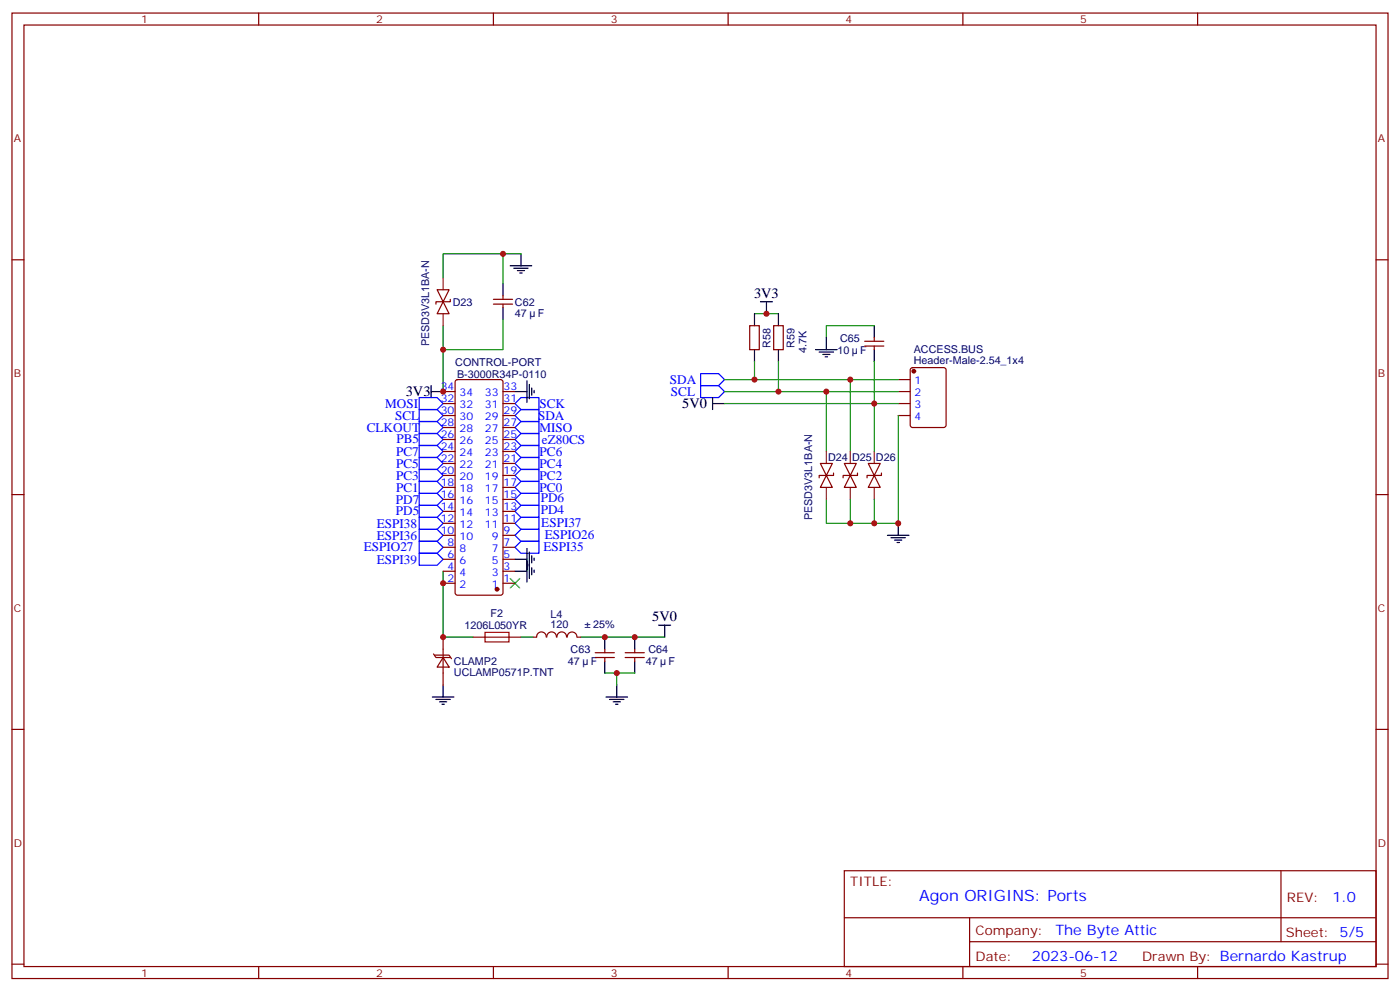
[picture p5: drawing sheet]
<svg xmlns="http://www.w3.org/2000/svg" width="412mm" height="292mm" viewBox="0 0 412 292" stroke-linecap="round" stroke-linejoin="round" font-family="sans-serif">
<g fill="none" stroke="#870000" stroke-width=".35">
<path d="M3.5 3.8h405.4v284.4h-405.4zM7.1 7.4h398.2v277.3h-398.2zM76.2 3.8v3.6M145.3 3.8v3.6M214.5 3.8v3.6M283.6 3.8v3.6M352.8 3.8v3.6M3.5 76.5h3.6M405.3 76.5h3.6M128.8 85.3h3.5l-1.8 3.6zM130.5 88.9l1.8 3.5h-3.5zM132.6 88.2v.7h-4.2v.7"/>
<path d="M145.3 88.2h5.7M145.3 89.6h5.7M148.2 87.1v1.1M148.2 89.6v1M220.8 95.9h2.9v7.1h-2.9zM227.9 95.9h2.8v7.1h-2.8zM257.5 99.4v1.1M130.5 115.3h3.6M130.5 118.9h3.6M134.3 112l.5-.2h12.7l.6 .4 .1 62.4-.3 .5-.4 .2h-12.7l-.5-.2-.2-.5v-62.1zM148.2 115.3h3.5M148.2 118.9h3.5"/>
<path d="M254.7 101.9h5.6M254.7 100.5h5.6M257.5 101.9v1.1M264.6 111.8h3.5M264.6 115.3h3.5M264.6 118.9h3.5M268.3 108.5l.5-.2h9.2l.6 .4 .1 16.5-.5 .7h-9.4l-.6-.5-.1-16.4zM130.5 122.4h3.6M130.5 125.9h3.6M130.5 129.4h3.6M130.5 133h3.6M130.5 136.5h3.6"/>
<path d="M148.2 122.4h3.5M148.2 125.9h3.5M148.2 129.4h3.5M148.2 133h3.5M148.2 136.5h3.5M241.7 136.5h3.5l-1.8 3.5zM245.5 139.3v.7h-4.2v.7M248.7 136.5h3.5l-1.7 3.5zM252.6 139.3v.7h-4.2v.7M255.8 136.5h3.5l-1.8 3.5zM259.6 139.3v.7h-4.2v.7M264.6 122.4h3.5"/>
<path d="M3.5 145.7h3.6M130.5 157.7h3.6M130.5 154.1h3.6M130.5 150.6h3.6M130.5 147.1h3.6M130.5 140h3.6M130.5 143.5h3.6M148.2 157.7h3.5M148.2 154.1h3.5M148.2 150.6h3.5M148.2 147.1h3.5M148.2 140h3.5"/>
<path d="M148.2 143.5h3.5M243.4 140l1.8 3.5h-3.5zM250.5 140l1.7 3.5h-3.5zM257.5 140l1.8 3.5h-3.5zM405.3 145.7h3.6M130.5 171.8h3.6M130.5 168.2h3.6M130.5 164.7h3.6M130.5 161.2h3.6M148.2 171.8h3.5M148.2 168.2h3.5M148.2 164.7h3.5"/>
<path d="M148.2 161.2h3.5M127.7 192.6l.7 1h4.2M128.1 192.9h4.2l.7 1.1M130.5 193.6l1.8 2.9h-3.5zM130.5 187.6v14.2M139.3 187.6h14.2M157 187.6h1M158.1 187.6a1.41 1.41 0 0 1 1.4-1.5 1.41 1.41 0 0 1 1.4 1.5M161.1 187.6a1.41 1.41 0 0 1 1.4-1.5 1.41 1.41 0 0 1 1.4 1.5M164.1 187.6a1.41 1.41 0 0 1 1.4-1.5 1.41 1.41 0 0 1 1.4 1.5M167.1 187.6a1.41 1.41 0 0 1 1.4-1.5 1.41 1.41 0 0 1 1.4 1.5M170 187.6h1.1"/>
<path d="M175.3 192.2h5.7M175.3 193.6h5.7M178.2 191.2v1M178.2 193.6v1.1M184.1 192.2h5.7M184.1 193.6h5.7M187 191.2v1M187 193.6v1.1M3.5 214.8h3.6M405.3 214.8h3.6M248.7 256.4h156.6v28.3h-156.6zM377.3 256.5v20.8"/>
<path d="M248.7 270.3h156.5M285.6 277.3h119.6M285.6 270.3v14.1M3.5 284h3.6M76.2 284.7v3.5M145.3 284.7v3.5M214.5 284.7v3.5M283.6 284.7v3.5M352.8 284.7v3.5M405.3 284h3.6"/>
</g>
<g fill="none" stroke="#000" stroke-width=".35">
<path d="M150.3 78.3h6.3M151.3 79h4.3M152.4 79.7h2.1M153.5 74.8v3.5M148.2 83.6v3.5M148.2 90.6v3.6M153.1 80.4h.7M222.2 92.4v3.5M224 88.9h3.5M225.8 88.9v3.5M229.3 92.4v3.5M243.4 99.4v3.6"/>
<path d="M257.5 95.9v3.5M127 115.3h3.5M127 113.6v3.5M151.7 115.3h3.5M155.2 112.1v6.4M155.9 113.2v4.2M156.6 114.3v2.1M157.3 115v.7M209.9 118.9h3.5M209.9 117.1v3.5M222.2 103v3.5M229.3 103v3.5"/>
<path d="M240.2 103h6.4M241.3 103.7h4.2M242.4 104.4h2.1M243.1 105.1h.7M257.5 103v3.5M261.4 157.7h6.4M262.5 158.4h4.2M263.5 159.1h2.1M264.2 159.8h.7M264.6 154.1v3.6M151.7 168.2h3.5M151.7 164.7h3.5"/>
<path d="M155.2 161.5v9.9M155.9 162.6v7.8M156.6 163.7v2.1M156.6 167.2v2.1M157.3 164.4v.7M157.3 167.9v.7M178.2 187.6v3.6M178.2 194.7v3.5M187 187.6v3.6M187 194.7v3.5M194 184.1h3.6M195.8 184.1v3.5"/>
<path d="M127.4 205.3h6.3M128.4 206h4.2M129.5 206.7h2.1M130.2 207.4h.7M130.5 201.8v3.5M178.5 205.3h6.4M179.6 206h4.2M180.6 206.7h2.1M181.3 207.4h.7M181.7 201.8v3.5"/>
</g>
<g fill="none" stroke="#008700" stroke-width=".35">
<path d="M148.2 74.8h5.3M130.5 81.8v-7h17.7v8.8M148.2 94.2v8.8h-17.7v-7.1M222.2 92.4h7.1M257.5 95.9h-14.1v3.5M130.5 103v12.3M213.4 118.9h51.2M213.4 115.3h51.2M213.4 111.8h51.2M222.2 106.5v5.3M229.3 106.5v8.8M243.4 115.3v17.7"/>
<path d="M250.5 111.8v21.2M257.5 106.5v26.5M264.6 122.4v31.7h-21.2v-7M250.5 147.1v7M257.5 147.1v7M130.5 168.2v19.4h8.8M153.5 187.6h3.5M171.1 187.6h24.7M178.2 198.2h8.8M181.7 198.2v3.6"/>
</g>
<g fill="none" stroke="#00f" stroke-width=".35">
<path d="M123.5 117.1h5.3l1.7 1.8-1.7 1.7h-5.3zM151.7 118.9l1.8-1.8h5.2v3.5h-5.2zM206.4 110h5.3l1.7 1.8-1.7 1.8h-5.3zM206.4 113.6h5.3l1.7 1.7-1.7 1.8h-5.3zM123.5 120.6h5.3l1.7 1.8-1.7 1.7h-5.3zM123.5 131.2h5.3l1.7 1.8-1.7 1.7h-5.3zM123.5 134.7h5.3l1.7 1.8-1.7 1.8h-5.3zM123.5 138.3h5.3l1.7 1.7-1.7 1.8h-5.3zM123.5 124.1h5.3l1.7 1.8-1.7 1.8h-5.3zM123.5 127.7h5.3l1.7 1.7-1.7 1.8h-5.3zM151.7 129.4l1.8-1.7h5.2v3.5h-5.2zM151.7 125.9l1.8-1.8h5.2v3.6h-5.2z"/>
<path d="M151.7 122.4l1.8-1.8h5.2v3.5h-5.2zM151.7 136.5l1.8-1.8h5.2v3.6h-5.2zM153.5 131.2h5.2v3.5h-5.2l-1.8-1.7zM123.5 141.8h5.3l1.7 1.7-1.7 1.8h-5.3zM123.5 145.3h5.3l1.7 1.8-1.7 1.7h-5.3zM123.5 148.8h5.3l1.7 1.8-1.7 1.8h-5.3zM123.5 152.4h5.3l1.7 1.7-1.7 1.8h-5.3zM123.5 155.9h5.3l1.7 1.8-1.7 1.7h-5.3zM123.5 159.4h5.3l1.7 1.8-1.7 1.7h-5.3zM151.7 140l1.8-1.7h5.2v3.5h-5.2zM151.7 143.5l1.8-1.7h5.2v3.5h-5.2zM151.7 147.1l1.8-1.8h5.2v3.5h-5.2z"/>
<path d="M151.7 150.6l1.8-1.8h5.2v3.6h-5.2zM151.7 154.1l1.8-1.7h5.2v3.5h-5.2zM151.7 157.7l1.8-1.8h5.2v3.5h-5.2zM123.5 162.9h5.3l1.7 1.8-1.7 1.8h-5.3zM151.7 161.2l1.8-1.8h5.2v3.5h-5.2z"/>
</g>
<path d="M142.9 186.2h7v2.9h-7z" fill="none" stroke="#a10000" stroke-width=".35"/>
<g fill="#870000" stroke="#870000" stroke-width=".35">
<circle cx="269.2" cy="109.3" r=".53"/>
<circle cx="146.4" cy="173.5" r=".53"/>
</g>
<path d="M130.5 81.8v3.5M130.5 92.4v3.5M243.4 133v3.5M250.5 133v3.5M257.5 133v3.5M243.4 143.5v3.6M250.5 143.5v3.6M257.5 143.5v3.6" fill="none" stroke="#8c2424" stroke-width=".35"/>
<path d="M150.3 170.4l2.8 2.8M153.1 170.4l-2.8 2.8" fill="none" stroke="#3c3" stroke-width=".35"/>
<g fill="#c00">
<circle cx="225.8" cy="92.4" r=".88"/>
<circle cx="148.2" cy="74.8" r=".88"/>
<circle cx="178.2" cy="187.6" r=".88"/>
<circle cx="257.5" cy="118.9" r=".88"/>
<circle cx="257.5" cy="154.1" r=".88"/>
<circle cx="264.6" cy="154.1" r=".88"/>
<circle cx="250.5" cy="154.1" r=".88"/>
<circle cx="243.4" cy="115.3" r=".88"/>
<circle cx="250.5" cy="111.8" r=".88"/>
<circle cx="130.5" cy="103" r=".88"/>
<circle cx="222.3" cy="111.8" r=".88"/>
<circle cx="229.3" cy="115.3" r=".88"/>
<circle cx="130.5" cy="187.6" r=".88"/>
<circle cx="187" cy="187.6" r=".88"/>
<circle cx="181.7" cy="198.2" r=".88"/>
<circle cx="130.5" cy="115.3" r=".88"/>
<circle cx="130.5" cy="171.8" r=".88"/>
</g>
<text font-size="4.6" fill="#00f" x="270.8" y="265.5">Agon ORIGINS: Ports</text>
<g font-size="4.2">
<text x="222.1" y="87.7">3V3</text>
<text x="119.5" y="116.7">3V3</text>
<text x="201" y="120.3">5V0</text>
<text x="192.1" y="183">5V0</text>
</g>
<g font-size="4.2" fill="#00f">
<text x="392.5" y="265.7">1.0</text>
<text x="310.9" y="275.3">The Byte Attic</text>
<text x="304" y="283.1">2023-06-12</text>
</g>
<g font-size="3.9" fill="#00f">
<text x="197.3" y="113.1">SDA</text>
<text x="197.6" y="116.6">SCL</text>
<text x="113.5" y="120.1">MOSI</text>
<text x="116.4" y="123.6">SCL</text>
<text x="158.5" y="123.8">SDA</text>
<text x="158.9" y="120.1">SCK</text>
<text x="108" y="127.2">CLKOUT</text>
<text x="116.8" y="130.6">PB5</text>
<text x="158.9" y="127.2">MISO</text>
<text x="159.6" y="130.8">eZ80CS</text>
<text x="116.7" y="134.2">PC7</text>
<text x="116.7" y="137.7">PC5</text>
<text x="158.9" y="134.2">PC6</text>
<text x="158.9" y="137.8">PC4</text>
<text x="116.7" y="141.2">PC3</text>
<text x="158.9" y="141.3">PC2</text>
<text x="116.6" y="148.3">PD7</text>
<text x="116.7" y="144.8">PC1</text>
<text x="158.9" y="144.9">PC0</text>
<text x="159.3" y="147.9">PD6</text>
<text x="111" y="155.4">ESPI38</text>
<text x="116.6" y="151.8">PD5</text>
<text x="159.3" y="151.4">PD4</text>
<text x="159.5" y="155.3">ESPI37</text>
<text x="111" y="158.9">ESPI36</text>
<text x="160.5" y="158.9">ESPIO26</text>
<text x="107.2" y="162.4">ESPIO27</text>
<text x="111" y="166">ESPI39</text>
<text x="160.1" y="162.4">ESPI35</text>
</g>
<g font-size="3.9" fill="#800">
<text x="250.5" y="261">TITLE:</text>
<text x="379.1" y="265.7">REV:</text>
<text x="287.4" y="275.2">Company:</text>
<text x="378.7" y="275.8">Sheet: 5/5</text>
<text x="287.4" y="282.9">Date:</text>
<text x="336.4" y="283">Drawn By: Bernardo Kastrup</text>
</g>
<g font-size="3.2" fill="#800">
<text x="41.6" y="6.8">1</text>
<text x="110.8" y="6.8">2</text>
<text x="179.9" y="6.8">3</text>
<text x="249.1" y="6.8">4</text>
<text x="318.2" y="6.8">5</text>
<text x="4.1" y="41.9">A</text>
<text x="405.9" y="41.9">A</text>
<text x="4.1" y="111.1">B</text>
<text x="405.9" y="111.1">B</text>
<text x="4.1" y="180.2">C</text>
<text x="405.9" y="180.2">C</text>
<text x="4.1" y="249.4">D</text>
<text x="405.9" y="249.4">D</text>
<text x="41.6" y="287.7">1</text>
<text x="110.8" y="287.7">2</text>
<text x="179.9" y="287.7">3</text>
<text x="249.1" y="287.7">4</text>
<text x="318.2" y="287.7">5</text>
</g>
<g font-size="3.2" fill="#000080">
<text x="133.4" y="90">D23</text>
<text x="151.7" y="93.2">47</text>
<text x="151.7" y="90">C62</text>
<text x="158.4" y="93.2">F</text>
<text x="247.5" y="100.6">C65</text>
<text x="126.4" y="102" transform="rotate(-90 126.4 102)">PESD3V3L1BA-N</text>
<text x="134.1" y="107.7">CONTROL-PORT</text>
<text x="227" y="102.5" transform="rotate(-90 227 102.5)">R58</text>
<text x="234" y="102.5" transform="rotate(-90 234 102.5)">R59</text>
<text x="237.5" y="104.1" transform="rotate(-90 237.5 104.1)">4.7K</text>
<text x="246.7" y="104.2">10</text>
<text x="253.4" y="104.2">F</text>
<text x="269.2" y="107.2">Header-Male-2.54_1x4</text>
<text x="269.2" y="104">ACCESS.BUS</text>
<text x="134.7" y="111.2">B-3000R34P-0110</text>
<text x="243.9" y="135.9">D24</text>
<text x="251" y="135.9">D25</text>
<text x="258" y="135.9">D26</text>
<text x="239.3" y="153.2" transform="rotate(-90 239.3 153.2)">PESD3V3L1BA-N</text>
<text x="136.8" y="185.3">1206L050YR</text>
<text x="144.5" y="181.8">F2</text>
<text x="162.2" y="185">120</text>
<text x="162.2" y="181.9">L4</text>
<text x="174.7" y="185">25%</text>
<text x="133.7" y="195.9">CLAMP2</text>
<text x="167.3" y="195.9">47</text>
<text x="168.1" y="192.3">C63</text>
<text x="174" y="195.9">F</text>
<text x="190.2" y="195.9">47</text>
<text x="191" y="192.3">C64</text>
<text x="196.9" y="195.9">F</text>
<text x="133.7" y="199.1">UCLAMP0571P.TNT</text>
</g>
<g font-size="3.2" fill="#00f">
<text x="269.4" y="113.2">1</text>
<text x="129.8" y="115">34</text>
<text x="129.8" y="118.5">32</text>
<text x="135.4" y="116.7">34</text>
<text x="142.8" y="116.7">33</text>
<text x="148.3" y="118.5">31</text>
<text x="148.3" y="115">33</text>
<text x="269.4" y="116.7">2</text>
<text x="129.8" y="122">30</text>
<text x="129.8" y="125.6">28</text>
<text x="135.4" y="120.3">32</text>
<text x="135.4" y="123.8">30</text>
<text x="142.8" y="123.8">29</text>
<text x="142.8" y="120.3">31</text>
<text x="148.3" y="125.6">27</text>
<text x="148.3" y="122">29</text>
<text x="269.4" y="120.3">3</text>
<text x="269.4" y="123.8">4</text>
<text x="129.8" y="129.1">26</text>
<text x="135.4" y="127.3">28</text>
<text x="135.4" y="130.8">26</text>
<text x="142.8" y="130.8">25</text>
<text x="142.8" y="127.3">27</text>
<text x="148.3" y="129.1">25</text>
<text x="129.8" y="132.6">24</text>
<text x="129.8" y="136.1">22</text>
<text x="135.4" y="134.4">24</text>
<text x="135.4" y="137.9">22</text>
<text x="142.8" y="137.9">21</text>
<text x="142.8" y="134.4">23</text>
<text x="148.3" y="136.1">21</text>
<text x="148.3" y="132.6">23</text>
<text x="129.8" y="139.7">20</text>
<text x="129.8" y="143.2">18</text>
<text x="135.4" y="141.4">20</text>
<text x="142.8" y="141.4">19</text>
<text x="148.3" y="143.2">17</text>
<text x="148.3" y="139.7">19</text>
<text x="129.8" y="146.7">16</text>
<text x="135.4" y="145">18</text>
<text x="135.4" y="148.5">16</text>
<text x="142.8" y="148.5">15</text>
<text x="142.8" y="145">17</text>
<text x="148.3" y="146.7">15</text>
<text x="129.8" y="150.2">14</text>
<text x="129.8" y="153.8">12</text>
<text x="135.4" y="152">14</text>
<text x="135.4" y="155.5">12</text>
<text x="142.8" y="155.5">11</text>
<text x="142.8" y="152">13</text>
<text x="148.3" y="153.8">11</text>
<text x="148.3" y="150.2">13</text>
<text x="129.8" y="157.3">10</text>
<text x="131.9" y="160.8">8</text>
<text x="135.4" y="159.1">10</text>
<text x="144.8" y="159.1">9</text>
<text x="148.3" y="160.8">7</text>
<text x="148.3" y="157.3">9</text>
<text x="131.9" y="164.4">6</text>
<text x="131.9" y="167.9">4</text>
<text x="135.4" y="162.6">8</text>
<text x="135.4" y="166.1">6</text>
<text x="144.8" y="166.1">5</text>
<text x="144.8" y="162.6">7</text>
<text x="148.3" y="167.9">3</text>
<text x="148.3" y="164.4">5</text>
<text x="131.9" y="171.4">2</text>
<text x="135.4" y="169.7">4</text>
<text x="135.4" y="173.2">2</text>
<text x="144.8" y="173.2">1</text>
<text x="144.8" y="169.7">3</text>
<text x="148.3" y="171.4">1</text>
</g>
</svg>
